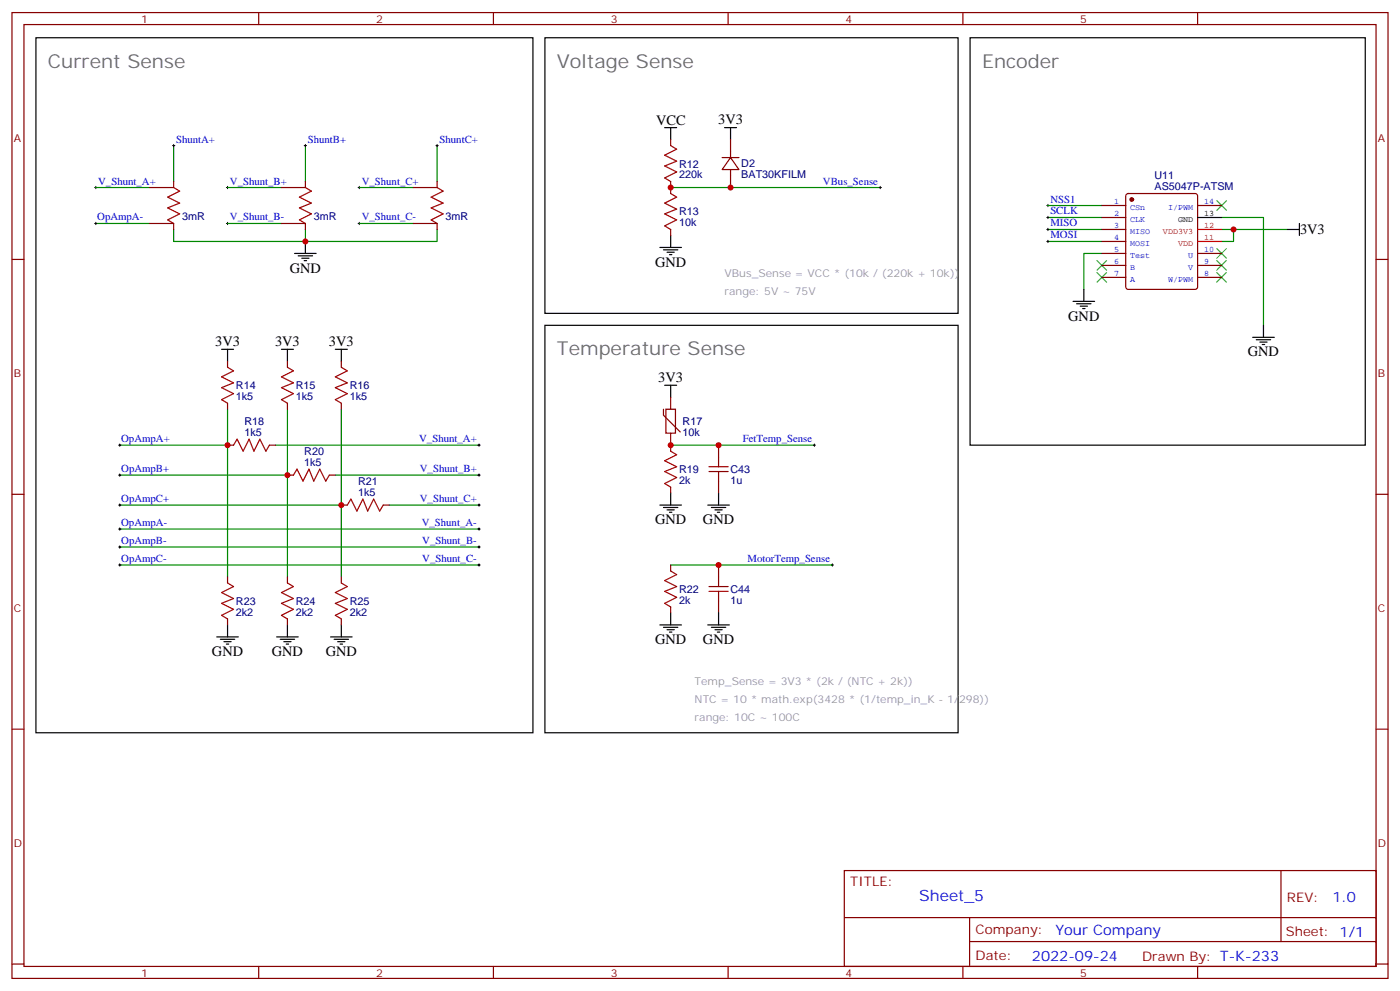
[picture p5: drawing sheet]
<svg xmlns="http://www.w3.org/2000/svg" width="412mm" height="292mm" viewBox="0 0 412 292" stroke-linecap="round" stroke-linejoin="round" font-family="sans-serif">
<g fill="none" stroke="#870000" stroke-width=".35">
<path d="M3.5 3.7h405.4v284.3h-405.4zM7.1 7.2h398.2v277.3h-398.2zM76.2 3.7v3.5M145.3 3.7v3.5M214.5 3.7v3.5M283.6 3.7v3.5M352.8 3.7v3.5M51.2 53.4v1.8h-7.1M90 53.4v1.8h-7.1M128.8 53.4v1.8h-7.1M197.6 41.1v1.8M197.6 53.4v3.6"/>
<path d="M212.7 46.4h5M215.2 46.4l2.5 3.5h-5zM215.2 41.1v5.3M215.2 49.9v5.3M331.8 57.2l.5-.2h19.8l.5 .2 .2 .5v26.8l-.3 .5-.4 .2h-19.8l-.5-.2-.2-.5v-26.8zM3.5 76.4h3.6M44.1 65.8h7.1v1.8M82.9 65.8h7.1v1.8M121.7 65.8h7.1v1.8M197.6 67.6v1.7M324.6 60.5h7M324.6 64h7"/>
<path d="M324.6 67.6h7M324.6 71.1h7M324.6 74.6h7M324.6 78.1h7M352.8 60.5h7M352.8 74.6h7M352.8 78.1h7M405.3 76.4h3.6M324.6 81.7h7M352.8 81.7h7M67 106.4v1.7M67 118.7v1.8"/>
<path d="M84.7 106.4v1.7M84.7 118.7v1.8M100.5 106.4v1.7M100.5 118.7v1.8M197.6 116.9v3.6M67 131.1h1.8M79.4 131.1h1.7M84.7 139.9h1.7M97 139.9h1.8M195.4 120.5v1.7l5 5M196.1 120.5h2.9v7h-2.9zM197.6 127.5v5.3"/>
<path d="M211.7 131.1v3.5M3.5 145.5h3.6M100.5 148.7h1.8M112.9 148.7h1.8M197.6 143.4v1.8M211.7 141.6v3.6M405.3 145.5h3.6M67 169.9v1.7M84.7 169.9v1.7M100.5 169.9v1.7M197.6 166.3v1.8M197.6 178.7v1.7"/>
<path d="M211.7 166.3v3.6M211.7 176.9v3.5M67 182.2v1.8M84.7 182.2v1.8M100.5 182.2v1.8M3.5 214.7h3.6M405.3 214.7h3.6M248.7 256.3h156.6v28.2h-156.6zM377.3 256.3v20.9M248.7 270.1h156.5M285.6 277.2h119.6M285.6 270.1v14.2"/>
<path d="M3.5 283.8h3.6M76.2 284.5v3.5M145.3 284.5v3.5M214.5 284.5v3.5M283.6 284.5v3.5M352.8 284.5v3.5M405.3 283.8h3.6"/>
</g>
<g fill="none" stroke="#008700" stroke-width=".35">
<path d="M28.2 55.2h15.9M51.2 42.9v10.5M67 55.2h15.9M90 42.9v10.5M105.8 55.2h15.9M128.8 42.9v10.5M197.6 55.2h61.7M28.2 65.8h15.9M51.2 67.6v3.5h77.6v-3.5M67 65.8h15.9M90 67.6v3.5M105.8 65.8h15.9"/>
<path d="M308.7 71.1h15.9M308.7 67.6h15.9M308.7 64h15.9M308.7 60.5h15.9M324.6 74.6h-5.3v10.6M359.8 64h12.4v31.8M359.8 67.6h19.4M363.4 67.6v3.5h-3.6M35.3 139.9h49.4M35.3 131.1h31.7M67 120.5v49.4M81.1 131.1h60"/>
<path d="M84.7 120.5v49.4M98.8 139.9h42.3M100.5 120.5v49.4M197.6 131.1h42.3M35.3 148.7h65.2M35.3 155.8h105.8M114.7 148.7h26.4M35.3 166.3h105.8M35.3 161h105.8M197.6 166.3h47.6"/>
</g>
<g fill="none" stroke="#000" stroke-width=".35">
<path d="M10.6 11.1h146.4v204.6h-146.4zM160.5 11.1h121.7v81.2h-121.7zM285.8 11.1h116.4v120h-116.4zM195.8 37.6h3.5M197.6 37.6v3.5M213.4 37.6h3.6M215.2 37.6v3.5M86.8 74.6h6.3M87.8 75.3h4.3M88.9 76h2.1M89.6 76.7h.7M90 71.1v3.5"/>
<path d="M194.4 72.8h6.3M195.4 73.6h4.3M196.5 74.3h2.1M197.2 75h.7M197.6 69.3v3.5M352.8 64h7M379.2 67.6h3.6M382.8 65.8v3.5M160.5 95.8h121.7v119.9h-121.7zM316.1 88.7h6.3M317.1 89.4h4.3M318.2 90.1h2.1"/>
<path d="M318.9 90.8h.7M319.3 85.2v3.5M369 99.3h6.4M372.2 95.8v3.5M65.3 102.8h3.5M67 102.8v3.6M82.9 102.8h3.5M84.7 102.8v3.6M98.8 102.8h3.5M100.5 102.8v3.6M195.8 113.4h3.5M197.6 113.4v3.5"/>
<path d="M370.1 100h4.2M371.1 100.7h2.1M371.8 101.4h.7M194.4 148.7h6.3M195.4 149.4h4.3M196.5 150.1h2.1M197.2 150.8h.7M197.6 145.2v3.5M208.5 148.7h6.3M209.5 149.4h4.3M210.6 150.1h2.1M211.3 150.8h.7"/>
<path d="M211.7 145.2v3.5M63.9 187.5h6.3M64.9 188.2h4.2M66 188.9h2.1M66.7 189.6h.7M67 184v3.5M81.5 187.5h6.3M82.5 188.2h4.3M83.6 188.9h2.1M84.3 189.6h.7M84.7 184v3.5M97.4 187.5h6.3"/>
<path d="M98.4 188.2h4.3M99.5 188.9h2.1M100.2 189.6h.7M100.5 184v3.5M194.4 184h6.3M195.4 184.7h4.3M196.5 185.4h2.1M197.2 186.1h.7M197.6 180.4v3.6M208.5 184h6.3M209.5 184.7h4.3M210.6 185.4h2.1"/>
<path d="M211.3 186.1h.7M211.7 180.4v3.6"/>
</g>
<g fill="none" stroke="#000" stroke-width=".29">
<path d="M27.9 55.2h.7M28.2 54.9v.7M50.8 42.9h.7M51.2 42.5v.7M66.7 55.2h.7M67 54.9v.7M89.6 42.9h.7M90 42.5v.7M105.5 55.2h.7M105.8 54.9v.7M128.4 42.9h.7M128.8 42.5v.7"/>
<path d="M258.9 55.2h.7M259.3 54.9v.7M27.9 65.8h.7M28.2 65.4v.7M66.7 65.8h.7M67 65.4v.7M105.5 65.8h.7M105.8 65.4v.7M308.3 64h.7M308.3 60.5h.7M308.3 71.1h.7M308.3 67.6h.7"/>
<path d="M308.7 60.1v.8M308.7 63.7v.7M308.7 67.2v.7M308.7 70.7v.7M34.9 139.9h.7M34.9 131.1h.7M35.3 130.7v.7M35.3 139.5v.7M140.8 139.9h.7M140.8 131.1h.7M141.1 130.7v.7M141.1 139.5v.7"/>
<path d="M239.5 131.1h.7M239.9 130.7v.7M34.9 148.7h.7M34.9 155.8h.7M35.3 148.3v.7M35.3 155.4v.7M140.8 148.7h.7M140.8 155.8h.7M141.1 148.3v.7M141.1 155.4v.7M34.9 166.3h.7M34.9 161h.7"/>
<path d="M35.3 160.7v.7M35.3 166v.7M140.8 166.3h.7M140.8 161h.7M141.1 160.7v.7M141.1 166v.7M244.8 166.3h.7M245.2 166v.7"/>
</g>
<path d="M358.4 59.1l2.8 2.8M361.2 59.1l-2.8 2.8M323.1 76.7l2.9 2.9M326 76.7l-2.9 2.9M358.4 76.7l2.8 2.9M358.4 73.2l2.8 2.8M361.2 76.7l-2.8 2.9M361.2 73.2l-2.8 2.8M323.1 80.3l2.9 2.8M326 80.3l-2.9 2.8M358.4 80.3l2.8 2.8M361.2 80.3l-2.8 2.8" fill="none" stroke="#3c3" stroke-width=".35"/>
<g fill="none" stroke="#a10000" stroke-width=".35">
<path d="M51.2 55.2l1.7 1.1-3.5 1.7 3.5 1.8-3.5 1.4 3.5 1.8-3.5 1.7 1.8 1.1M90 55.2l1.7 1.1-3.5 1.7 3.5 1.8-3.5 1.4 3.5 1.8-3.5 1.7 1.8 1.1M128.8 55.2l1.7 1.1-3.5 1.7 3.5 1.8-3.5 1.4 3.5 1.8-3.5 1.7 1.8 1.1M197.6 42.9l1.7 1-3.5 1.8 3.5 1.7-3.5 1.5 3.5 1.7-3.5 1.8 1.8 1M197.6 57l1.7 1-3.5 1.8 3.5 1.8-3.5 1.4 3.5 1.7-3.5 1.8 1.8 1.1M67 108.1l1.8 1.1-3.5 1.7 3.5 1.8-3.5 1.4 3.5 1.8-3.5 1.8 1.7 1M84.7 108.1l1.7 1.1-3.5 1.7 3.5 1.8-3.5 1.4 3.5 1.8-3.5 1.8 1.8 1M100.5 108.1l1.8 1.1-3.5 1.7 3.5 1.8-3.5 1.4 3.5 1.8-3.5 1.8 1.7 1M68.8 131.1l1-1.8 1.8 3.5 1.8-3.5 1.4 3.5 1.8-3.5 1.7 3.5 1.1-1.7M86.4 139.9l1.1-1.8 1.8 3.5 1.7-3.5 1.4 3.5 1.8-3.5 1.8 3.5 1-1.7M197.6 132.8l1.7 1.1-3.5 1.7 3.5 1.8-3.5 1.4 3.5 1.8-3.5 1.7 1.8 1.1M208.8 138.8h5.7"/>
<path d="M208.8 137.4h5.7M211.7 134.6v2.8M211.7 138.8v2.8M102.3 148.7l1.1-1.8 1.7 3.6 1.8-3.6 1.4 3.6 1.8-3.6 1.7 3.6 1.1-1.8M67 171.6l1.8 1.1-3.5 1.7 3.5 1.8-3.5 1.4 3.5 1.8-3.5 1.8 1.7 1M84.7 171.6l1.7 1.1-3.5 1.7 3.5 1.8-3.5 1.4 3.5 1.8-3.5 1.8 1.8 1M100.5 171.6l1.8 1.1-3.5 1.7 3.5 1.8-3.5 1.4 3.5 1.8-3.5 1.8 1.7 1M197.6 168.1l1.7 1.1-3.5 1.7 3.5 1.8-3.5 1.4 3.5 1.8-3.5 1.7 1.8 1.1M208.8 174.1h5.7M208.8 172.7h5.7M211.7 169.9v2.8M211.7 174.1v2.8"/>
</g>
<circle cx="333.4" cy="58.7" r=".53" fill="#870000" stroke="#870000" stroke-width=".35"/>
<path d="M352.8 71.1h7M352.8 67.6h7" fill="none" stroke="#f00" stroke-width=".35"/>
<g fill="#c00">
<circle cx="363.4" cy="67.6" r=".88"/>
<circle cx="90" cy="71.1" r=".88"/>
<circle cx="67" cy="131.1" r=".88"/>
<circle cx="84.7" cy="139.9" r=".88"/>
<circle cx="100.5" cy="148.7" r=".88"/>
<circle cx="215.2" cy="55.2" r=".88"/>
<circle cx="211.7" cy="131.1" r=".88"/>
<circle cx="211.7" cy="166.3" r=".88"/>
<circle cx="197.6" cy="131.1" r=".88"/>
<circle cx="197.6" cy="55.2" r=".88"/>
</g>
<g font-size="5.6" fill="#666">
<text x="14.1" y="19.9">Current Sense</text>
<text x="164" y="19.9">Voltage Sense</text>
<text x="289.3" y="19.9">Encoder</text>
<text x="164" y="104.6">Temperature Sense</text>
</g>
<text font-size="4.6" fill="#00f" x="270.8" y="265.3">Sheet_5</text>
<g font-size="4.2">
<text x="193.3" y="36.9">VCC</text>
<text x="211.6" y="36.5">3V3</text>
<text x="382.9" y="69">3V3</text>
<text x="85.4" y="80.3">GND</text>
<text x="193" y="78.5">GND</text>
<text x="314.7" y="94.4">GND</text>
<text x="63.4" y="101.8">3V3</text>
<text x="81" y="101.8">3V3</text>
<text x="96.9" y="101.8">3V3</text>
<text x="367.6" y="105">GND</text>
<text x="193.9" y="112.4">3V3</text>
<text x="193" y="154.3">GND</text>
<text x="207.1" y="154.3">GND</text>
<text x="193" y="189.6">GND</text>
<text x="207.1" y="189.6">GND</text>
<text x="62.4" y="193.1">GND</text>
<text x="80.1" y="193.1">GND</text>
<text x="96" y="193.1">GND</text>
</g>
<g font-size="4.2" fill="#00f">
<text x="392.5" y="265.6">1.0</text>
<text x="310.9" y="275.1">Your Company</text>
<text x="304" y="282.9">2022-09-24</text>
</g>
<g font-size="3.9" fill="#800">
<text x="250.5" y="260.9">TITLE:</text>
<text x="379.1" y="265.6">REV:</text>
<text x="287.4" y="275.1">Company:</text>
<text x="378.7" y="275.7">Sheet: 1/1</text>
<text x="287.4" y="282.8">Date:</text>
<text x="336.4" y="282.8">Draw</text>
<text x="346.6" y="282.8">n By: T-K-233</text>
</g>
<g font-size="3.2" fill="#800">
<text x="41.6" y="6.7">1</text>
<text x="110.8" y="6.7">2</text>
<text x="179.9" y="6.7">3</text>
<text x="249.1" y="6.7">4</text>
<text x="318.2" y="6.7">5</text>
<text x="4.1" y="41.8">A</text>
<text x="405.9" y="41.8">A</text>
<text x="4.1" y="110.9">B</text>
<text x="405.9" y="110.9">B</text>
<text x="4.1" y="180.1">C</text>
<text x="405.9" y="180.1">C</text>
<text x="4.1" y="249.2">D</text>
<text x="405.9" y="249.2">D</text>
<text x="41.6" y="287.5">1</text>
<text x="110.8" y="287.5">2</text>
<text x="179.9" y="287.5">3</text>
<text x="249.1" y="287.5">4</text>
<text x="318.2" y="287.5">5</text>
</g>
<g font-size="3.2" fill="#00f">
<text x="51.9" y="42">ShuntA+</text>
<text x="90.7" y="42">ShuntB+</text>
<text x="129.5" y="42">ShuntC+</text>
<text x="28.9" y="54.3">V_Shunt_A+</text>
<text x="67.7" y="54.3">V_Shunt_B+</text>
<text x="106.5" y="54.3">V_Shunt_C+</text>
<text x="242.4" y="54.3">VBus_Sense</text>
<text x="309.4" y="59.6">NSS1</text>
<text x="28.6" y="64.9">OpAmpA-</text>
<text x="67.7" y="64.9">V_Shunt_B-</text>
<text x="106.5" y="64.9">V_Shunt_C-</text>
<text x="309.4" y="63.1">SCLK</text>
<text x="309.4" y="70.2">MOSI</text>
<text x="309.4" y="66.7">MISO</text>
<text x="35.7" y="130.2">OpAmpA+</text>
<text x="123.5" y="130.2">V_Shunt_A+</text>
<text x="218.8" y="130.2">FetTemp_Sense</text>
<text x="35.7" y="139">OpAmpB+</text>
<text x="123.7" y="139">V_Shunt_B+</text>
<text x="35.7" y="147.8">OpAmpC+</text>
<text x="123.7" y="147.8">V_Shunt_C+</text>
<text x="35.7" y="154.9">OpAmpA-</text>
<text x="124.2" y="154.9">V_Shunt_A-</text>
<text x="35.7" y="160.2">OpAmpB-</text>
<text x="124.4" y="160.2">V_Shunt_B-</text>
<text x="35.7" y="165.4">OpAmpC-</text>
<text x="124.4" y="165.5">V_Shunt_C-</text>
<text x="220.2" y="165.5">MotorTemp_Sense</text>
</g>
<g font-size="3.2" fill="#000080">
<text x="200" y="52.5">220k</text>
<text x="200" y="49.3">R12</text>
<text x="218.4" y="52.4">BAT30KFILM</text>
<text x="218.4" y="49.2">D2</text>
<text x="340.1" y="52.7">U11</text>
<text x="340.1" y="55.9">AS5047P-ATSM</text>
<text x="53.6" y="64.8">3mR</text>
<text x="92.4" y="64.8">3mR</text>
<text x="131.2" y="64.8">3mR</text>
<text x="200" y="63.4">R13</text>
<text x="200" y="66.6">10k</text>
<text x="69.5" y="117.7">1k5</text>
<text x="69.5" y="114.6">R14</text>
<text x="87.1" y="117.7">1k5</text>
<text x="87.1" y="114.6">R15</text>
<text x="103" y="117.7">1k5</text>
<text x="103" y="114.6">R16</text>
<text x="72" y="125.1">R18</text>
<text x="201.1" y="125.2">R17</text>
<text x="72" y="128.2">1k5</text>
<text x="201.1" y="128.3">10k</text>
<text x="89.6" y="137.1">1k5</text>
<text x="89.6" y="133.9">R20</text>
<text x="105.5" y="142.8">R21</text>
<text x="200" y="142.4">2k</text>
<text x="200" y="139.3">R19</text>
<text x="215.2" y="142.4">1u</text>
<text x="215.2" y="139.3">C43</text>
<text x="105.5" y="145.9">1k5</text>
<text x="69.5" y="178.1">R23</text>
<text x="87.1" y="178.1">R24</text>
<text x="103" y="178.1">R25</text>
<text x="200" y="177.7">2k</text>
<text x="200" y="174.5">R22</text>
<text x="215.2" y="177.7">1u</text>
<text x="215.2" y="174.6">C44</text>
<text x="69.5" y="181.2">2k2</text>
<text x="87.1" y="181.2">2k2</text>
<text x="103" y="181.2">2k2</text>
</g>
<g font-size="3.2" fill="#999">
<text x="213.4" y="81.7">VBus_Sense = VCC * (10k / (220k + 10k))</text>
<text x="213.4" y="87">range: 5V ~ 75V</text>
<text x="204.6" y="201.6">Temp_Sense = 3V3 * (2k / (NTC + 2k))</text>
<text x="204.6" y="206.9">NTC = 10 * math.exp(3428 * (1/temp_in_K - 1/298))</text>
<text x="204.6" y="212.2">range: 10C ~ 100C</text>
</g>
<g font-size="2.5" fill="#00f">
<text x="328.2" y="60.1">1</text>
<text x="328.2" y="63.7">2</text>
<text x="332.9" y="61.9">CSn</text>
<text x="332.9" y="65.4">CLK</text>
<text x="344.1" y="61.9">I/PWM</text>
<text x="354.7" y="60.1">14</text>
<text x="328.2" y="67.2">3</text>
<text x="328.2" y="70.7">4</text>
<text x="332.9" y="69">MISO</text>
<text x="328.2" y="74.3">5</text>
<text x="328.2" y="77.8">6</text>
<text x="332.9" y="72.5">MOSI</text>
<text x="332.9" y="76">Test</text>
<text x="350" y="76">U</text>
<text x="354.7" y="77.8">9</text>
<text x="354.7" y="74.3">10</text>
<text x="328.2" y="81.3">7</text>
<text x="332.9" y="79.6">B</text>
<text x="332.9" y="83.1">A</text>
<text x="344.1" y="83.1">W/PWM</text>
<text x="350" y="79.6">V</text>
<text x="354.7" y="81.3">8</text>
</g>
<g font-size="2.5">
<text x="347" y="65.4">GND</text>
<text x="354.7" y="63.7">13</text>
</g>
<g font-size="2.5" fill="#f00">
<text x="342.6" y="69">VDD3V3</text>
<text x="354.7" y="70.7">11</text>
<text x="354.7" y="67.2">12</text>
<text x="347" y="72.5">VDD</text>
</g>
</svg>
